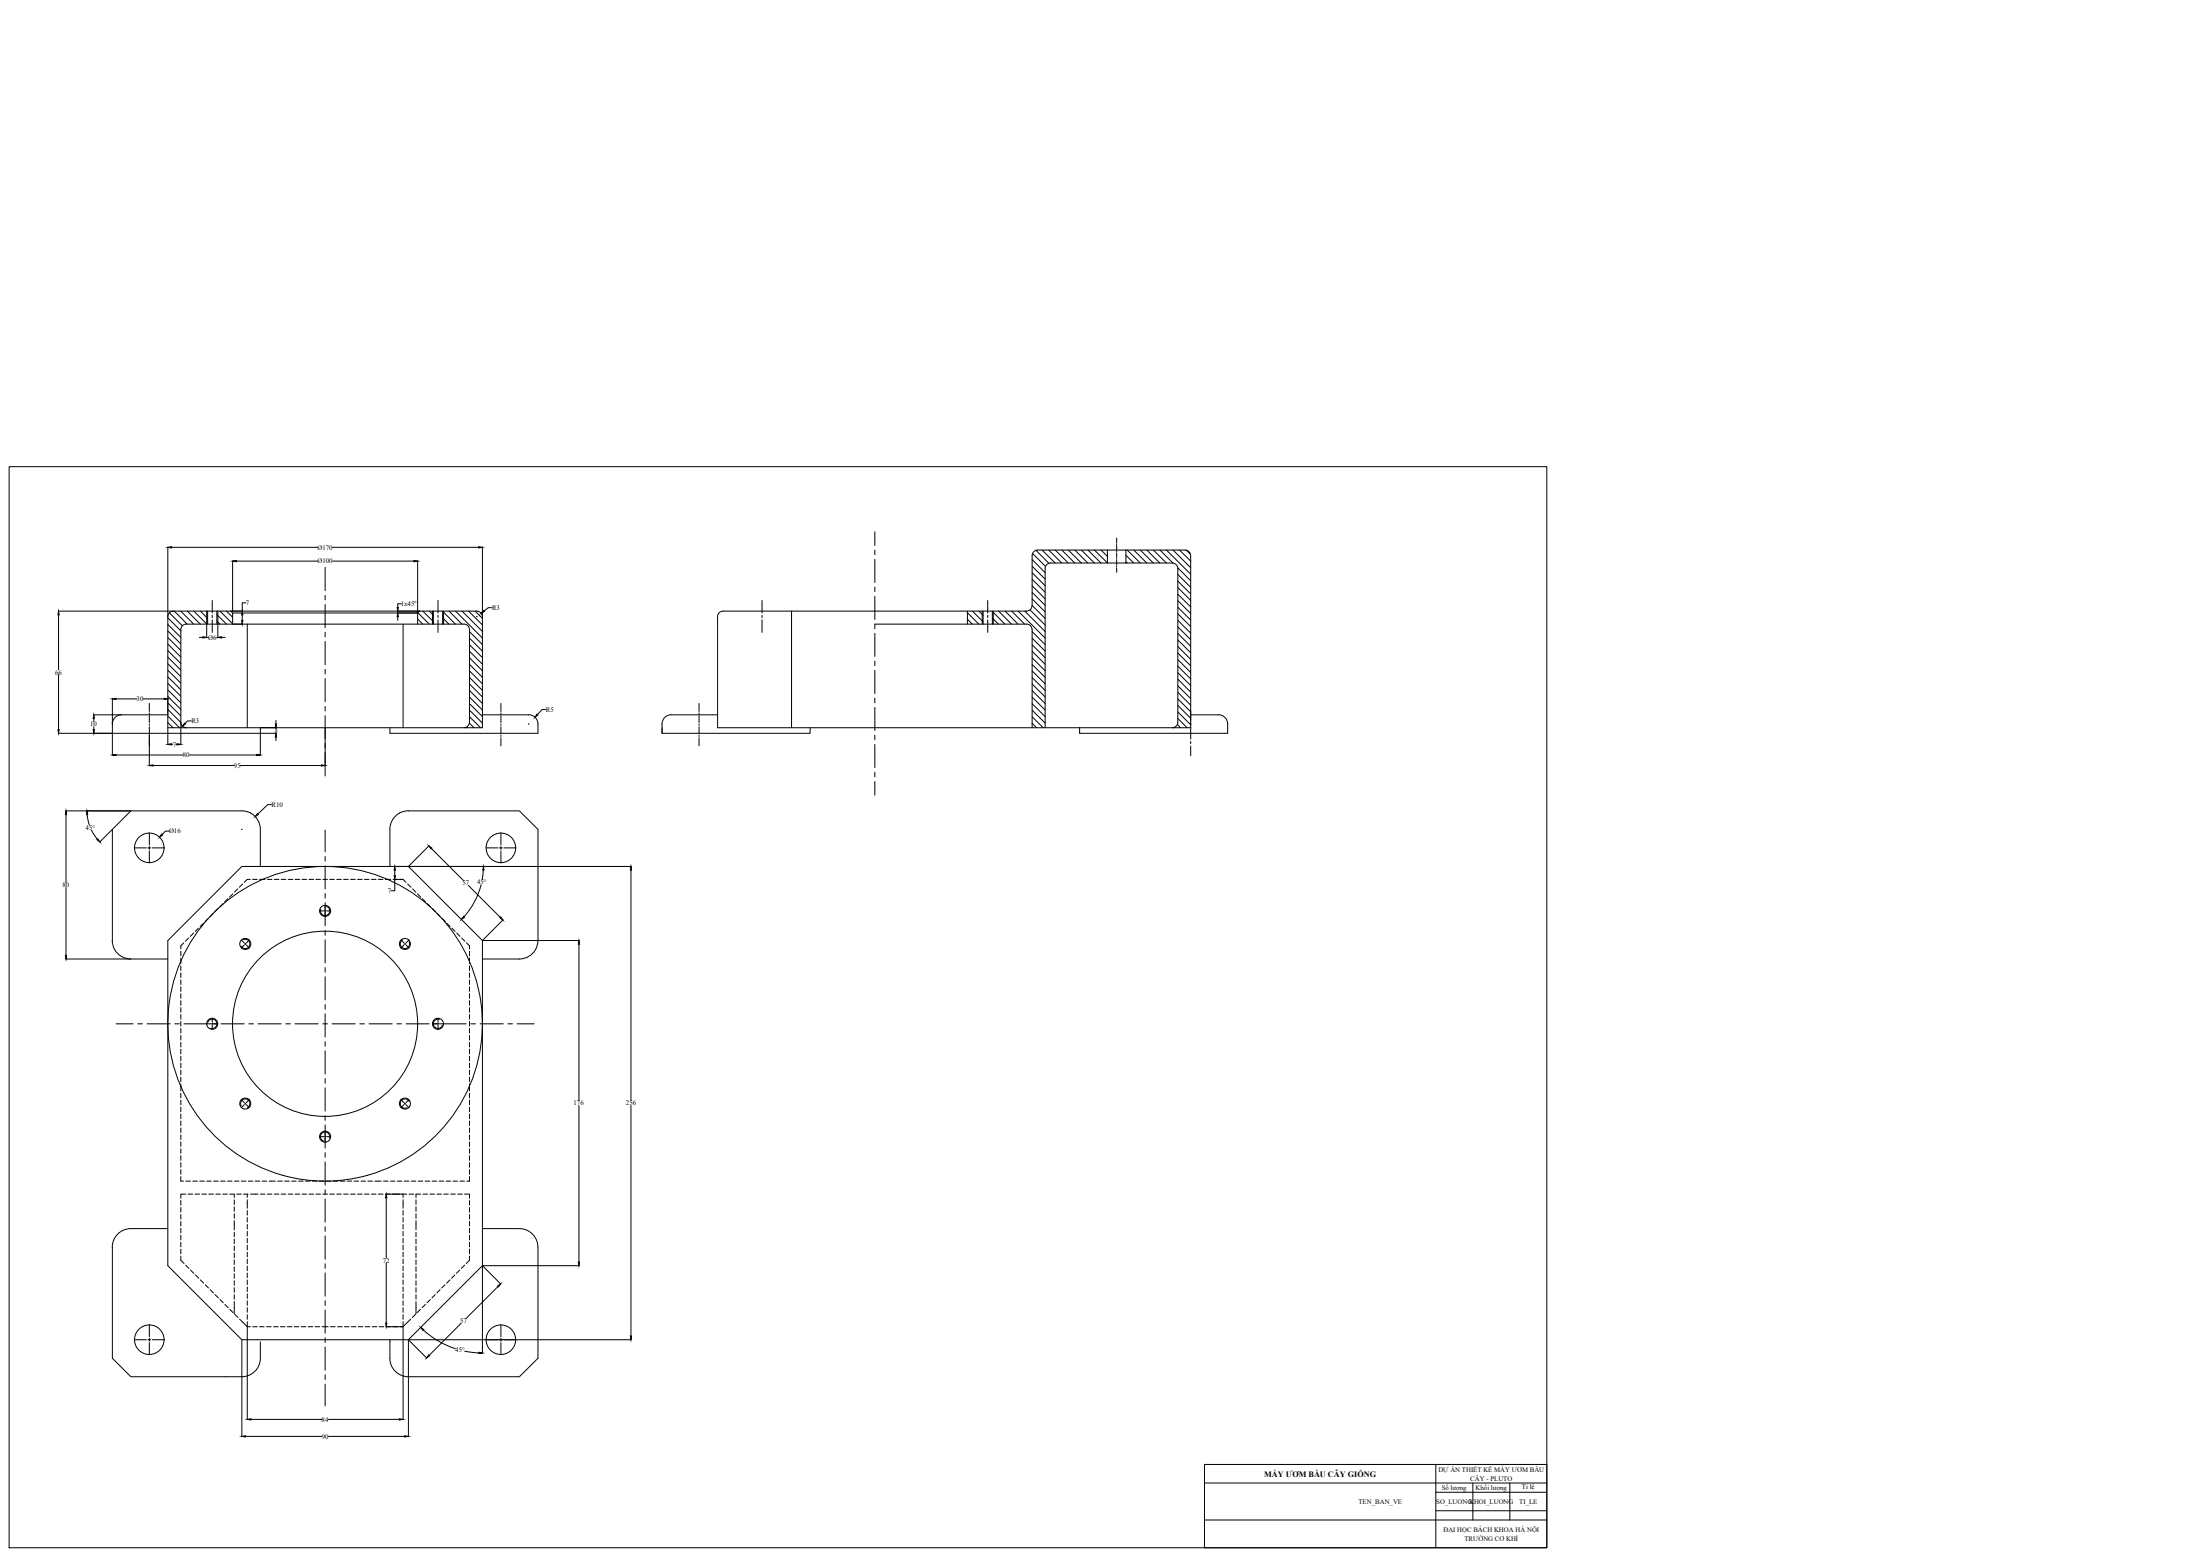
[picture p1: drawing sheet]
<svg xmlns="http://www.w3.org/2000/svg" width="1189mm" height="841mm" viewBox="0 0 1189 841" stroke-linecap="round" stroke-linejoin="round" font-family="sans-serif">
<!-- layer: gach vat lieu -->
<g fill="none" stroke="#000" stroke-width=".54">
<path d="M558 299l7 7M560 297l7 7M563 297l7 7M567 297l7 7M570 297l7 7M574 297l7 7M577 297l7 7M581 297l7 7M584 297l7 7M588 297l7 7M591 297l7 7M595 297l3 4"/>
<path d="M608 300l5 4M609 297l7 7M613 297l7 7M616 297l7 7M620 297l7 7M623 297l7 7M627 297l7 7M630 297l13 13M634 297l9 10M637 297l6 6M641 297l2 2M558 320l7 7"/>
<path d="M558 316l7 7M558 313l7 7M558 309l7 7M558 306l7 7M558 302l7 7M608 303l1 1M636 317l7 7M636 314l7 7M636 310l7 7M636 307l7 7M91 337l7 7M91 334l7 7"/>
<path d="M92 331l7 7M94 330l7 7M98 330l7 7M101 330l7 7M105 330l7 7M108 330l4 4M112 330h.1M117 332l5 5M117 335l2 2M119 330l7 7M122 330l4 3M226 334l2 3"/>
<path d="M226 331l6 6M228 330l6 6M232 330l2 2M239 334l4 3M239 330l7 7M243 330l7 7M246 330l15 15M250 330l11 11M253 330l8 8M257 330l4 4M523 334l2 3M523 331l6 6"/>
<path d="M525 330l6 6M529 330l2 2M536 334l4 3M536 330l7 7M540 330l7 7M543 330l7 7M547 330l7 7M550 330l15 15M554 330l11 11M557 329l8 9M558 327l7 7M558 323l7 8"/>
<path d="M636 339l7 7M636 335l7 7M636 332l7 6M636 328l7 7M636 324l7 7M636 321l7 7M91 359l7 6M91 355l7 7M91 351l7 7M91 348l7 7M91 344l7 7M91 341l7 7"/>
<path d="M254 348l7 7M254 359l7 7M254 355l7 7M254 352l7 7M254 345l7 7M254 341l7 7M558 359l7 7M558 355l7 7M558 352l7 7M558 348l7 7M558 345l7 7M558 341l7 7"/>
<path d="M636 360l7 7M636 356l7 7M636 353l7 7M636 349l7 7M636 346l7 7M636 342l7 7M91 380l7 7M91 376l7 7M91 373l7 7M91 369l7 7M91 366l7 7M91 362l7 7"/>
<path d="M254 362l7 7M254 377l7 7M254 373l7 7M254 369l7 7M254 366l7 7M558 377l7 7M558 373l7 7M558 369l7 7M558 366l7 7M558 362l7 7M636 378l7 6M636 374l7 7"/>
<path d="M636 370l7 7M636 367l7 7M636 363l7 7M91 390l3 3M91 387l6 6M91 383l7 7M101 393h.1M252 393h1M254 391l2 2M254 387l6 6M254 384l7 7M254 380l7 7"/>
<path d="M558 391l2 2M558 387l6 6M558 384l7 7M558 380l7 7M634 393h.1M636 391l2 2M636 388l5 5M636 385l7 6M636 381l7 7"/>
</g>
<!-- layer: net dam -->
<g fill="none" stroke="#000" stroke-width=".54">
<path d="M598 297v7M608 297v7M565 307v86M568 304l-2 1-1 2M91 333l1-2 2-1h164l2 1 1 2M91 333v60h170v-60M101 337l-2 1-1 2v50l1 2 2 1M101 337h150M112 330v7M118 330v7M125 330l1 1v6M126 331h100"/>
<path d="M134 337v56M218 337v56M226 331v6M227 330l-1 1M234 330v7M240 330v7M251 337l2 1 1 2M388 333v60h195v3h80v-5M428 330v63M531 330v7M537 330v7M555 337l2 1 1 2v53"/>
<path d="M555 330l2-1 1-1v-28v-1l1-2h81l2 1 1 2v93M555 330h-164l-2 1-1 2M254 340v50M61 391v5h80v-3M66 386a5 5 0 0 0-5 5M66 386h25M254 390l-1 2-2 1M261 386h25M286 386a5 5 0 0 1 5 5M291 391v5h-80v-3M358 391v5h80v-3M363 386a5 5 0 0 0-5 5"/>
<path d="M363 386h25M644 386h14M658 386a5 5 0 0 1 5 5M211 448a10 10 0 0 1 10-10h60l10 10v60M211 448v20M141 468v-20a10 10 0 0 0-10-10h-60l-10 10v60M61 508a10 10 0 0 0 10 10M71 518h20M91 508l40-40h90l40 40v176l-40 40h-90l-40-40zM291 508a10 10 0 0 1-10 10h-20M61 674v60l10 10h60a10 10 0 0 0 10-10v-9M71 664a10 10 0 0 0-10 10"/>
<path d="M71 664h20M261 664h20a10 10 0 0 1 10 10M291 674v60l-10 10h-60a10 10 0 0 1-10-10M211 725v9M651 791h185v45h-185zM776 791v45M651 801h185M776 806h60M776 816h60M796 801v20M816 801v20M651 821h185"/>
<circle cx="81" cy="458" r="8"/>
<circle cx="271" cy="458" r="8"/>
<circle cx="176" cy="492" r="3"/>
<circle cx="133" cy="510" r="3"/>
<circle cx="219" cy="510" r="3"/>
<circle cx="115" cy="553" r="3"/>
<circle cx="176" cy="553" r="85"/>
<circle cx="176" cy="553" r="50"/>
<circle cx="237" cy="553" r="3"/>
<circle cx="133" cy="596" r="3"/>
<circle cx="219" cy="596" r="3"/>
<circle cx="176" cy="614" r="3"/>
<circle cx="81" cy="724" r="8"/>
<circle cx="271" cy="724" r="8"/>
</g>
<!-- layer: net manh -->
<g fill="none" stroke="#000" stroke-width=".54">
<path d="M112 330v7M117 330v7M234 330v7M239 330v7M531 330v7M536 330v7M176 490a2.5 2.5 0 0 1 2 3 2.5 2.5 0 0 1-3 1 2.5 2.5 0 0 1-2-3M131 508a2.5 2.5 0 0 1 4 1 2.5 2.5 0 0 1-1 3 2.5 2.5 0 0 1-4-1M218 508a2.5 2.5 0 0 0-1 3 2.5 2.5 0 0 0 3 1 2.5 2.5 0 0 0 1-3M112 552a2.5 2.5 0 0 1 3-1 2.5 2.5 0 0 1 2 3 2.5 2.5 0 0 1-3 1M237 551a2.5 2.5 0 0 0-3 1 2.5 2.5 0 0 0 2 3 2.5 2.5 0 0 0 3-1M130 597a2.5 2.5 0 0 1 1-3 2.5 2.5 0 0 1 4 1 2.5 2.5 0 0 1-1 3"/>
<path d="M221 595a2.5 2.5 0 0 0-3-1 2.5 2.5 0 0 0-1 3 2.5 2.5 0 0 0 3 1M178 615a2.5 2.5 0 0 0-2-3 2.5 2.5 0 0 0-3 1 2.5 2.5 0 0 0 2 3"/>
</g>
<!-- layer: duong tam -->
<g fill="none" stroke="#000" stroke-width=".54">
<path d="M473 287v8M473 297v3M603 291v2M603 294h.1M603 295v2M603 298h.1M603 299v2M176 306v13M473 302v13M473 317v3M603 302h.1M603 303v2"/>
<path d="M603 306h.1M603 307v2M115 324v7M115 332v2M115 335v7M176 322v2M176 327v12M237 324v7M237 332v2M237 335v7M412 324v7M412 332v2"/>
<path d="M412 335v7M473 322v13M473 337v3M534 324v7M534 332v2M534 335v7M176 342v2M176 347v12M473 342v13M473 357v3M81 380v4M176 362v2"/>
<path d="M176 367v12M271 380v4M378 380v4M473 362v13M473 377v3M81 385v1M81 387v3M81 391v1M81 393v3M81 397v1M81 399v4M176 382v2"/>
<path d="M176 387v12M271 385v1M271 387v3M271 391v1M271 393v3M271 397v1M271 399v4M378 385v1M378 387v3M378 391v1M378 393v3M378 397v1"/>
<path d="M378 399v4M473 382v13M473 397v3M643 384v5M643 390v2M643 393v6M176 402v2M176 407v12M473 402v13M473 417v3M643 401v1M643 403v5"/>
<path d="M473 422v7M73 458h6M80 458h2M81 450v6M81 457v2M81 460v6M82 458h7M176 448v12M263 458h6M270 458h1M271 450v6M271 457v2"/>
<path d="M271 460v6M272 458h7M176 463v2M176 468v12M173 492h2M175 492h1M176 483v2M176 488v12M176 492h3M130 508l2 1M132 510l-2 2M132 510h1"/>
<path d="M133 510h-1M133 510l2 2M135 508l-2 1M176 503v2M176 508v12M217 508l1 1M218 510l-1 2M219 510h.1M219 510l2 2M221 508l-2 1M176 523v2M176 528v12"/>
<path d="M63 553h9M74 553h3M79 553h13M94 553h3M99 553h15M114 553h4M115 550v2M115 553h.1M115 554v2M119 553h13M134 553h3M139 553h13"/>
<path d="M154 553h3M159 553h13M174 553h3M176 543v2M176 548v12M179 553h13M194 553h3M199 553h13M214 553h3M219 553h13M234 553h3M237 550v2"/>
<path d="M237 553h.1M237 554v2M237 553h15M254 553h3M259 553h13M274 553h3M279 553h10M176 563v2M176 568v12M130 594l2 2M132 597l-2 1M132 596h1"/>
<path d="M133 596h-1M133 597l2 1M135 594l-2 2M176 583v2M176 588v12M217 594l1 2M218 597l-1 1M219 596h.1M219 597l2 1M221 594l-2 2M173 614h2M175 614h1"/>
<path d="M176 603v2M176 608v12M176 614h3M176 623v2M176 628v12M176 643v2M176 648v12M176 663v2M176 668v12M176 683v2M176 688v12M81 716v6"/>
<path d="M176 703v2M176 708v12M271 716v6M73 724h6M80 724h2M81 723v1M81 725v7M82 724h7M176 723v2M176 728v12M263 724h6M270 724h1"/>
<path d="M271 723v1M271 725v7M272 724h7M176 743v2M176 748v11"/>
</g>
<!-- layer: LIENDAM -->
<path d="M5 252h831v584h-831z" fill="none" stroke="#000" stroke-width=".54"/>
<!-- layer: net dut -->
<g fill="none" stroke="#000" stroke-width=".54">
<path d="M131 478l-2 1M135 475h-1l-2 2M136 475h3M140 475h3M144 475h3M148 475h3M152 475h2M156 475h2M159 475h3M163 475h3M167 475h2M171 475h2"/>
<path d="M174 475h3M178 475h3M182 475h2M186 475h2M189 475h3M193 475h3M197 475h2M201 475h2M204 475h3M208 475h3M212 475h3M216 475h2l1 2"/>
<path d="M220 478l2 1M110 499l-2 1M113 496l-2 2M115 493l-2 2M118 491l-2 2M121 488l-2 2M123 485l-2 2M126 483l-2 2M128 480l-1 2M223 480l2 2M226 483l1 2M228 485l2 2"/>
<path d="M231 488l2 2M234 491l1 2M236 493l2 2M239 496l2 2M241 499l2 1M98 514v2M98 518v3M99 509l-1 2v2M102 507l-2 1M105 504l-2 2M107 501l-1 2M244 501l2 2"/>
<path d="M247 504l2 2M249 507l2 1M252 509l2 2v2M254 514v2M254 518v3M98 522v2M98 526v2M98 529v3M98 533v3M98 537v2M254 522v2M254 526v2"/>
<path d="M254 529v3M254 533v3M254 537v2M98 540v3M98 544v3M98 548v2M98 552v2M98 556v2M98 559v3M254 540v3M254 544v3M254 548v2"/>
<path d="M254 552v2M254 556v2M254 559v3M98 563v3M98 567v2M98 571v2M98 574v3M98 578v3M254 563v3M254 567v2M254 571v2M254 574v3"/>
<path d="M254 578v3M98 582v2M98 585v4M98 591v2M98 594v3M98 598v3M254 582v2M254 585v4M254 591v2M254 594v3M254 598v3M98 602v2"/>
<path d="M98 606v2M98 609v3M98 613v3M98 617v2M254 602v2M254 606v2M254 609v3M254 613v3M254 617v2M98 621v2M98 624v3M98 628v2"/>
<path d="M98 632v2M98 636v2h1M100 638h3M104 638h3M108 638h2M112 638h2M115 638h3M119 638h3M123 638h2M127 638h2M130 638h3M134 638h3"/>
<path d="M138 638h2M142 638h2M145 638h4M150 638h3M154 638h2M158 638h2M161 638h3M165 638h3M169 638h2M173 638h2M176 638h3M180 638h3"/>
<path d="M184 638h2M188 638h2M191 638h3M195 638h3M199 638h2M203 638h3M207 638h3M211 638h3M215 638h2M218 638h3M222 638h3M226 638h2"/>
<path d="M230 638h2M233 638h3M237 638h3M241 638h3M245 638h2M249 638h2M254 621v2M254 624v3M254 628v2M254 632v2M254 636v2h-2M98 648v3"/>
<path d="M98 652v3M98 656v3M98 660v2M100 645h-2v2M102 645h2M105 645h3M109 645h3M113 645h2M117 645h2M120 645h3M124 645h3v2M127 648v3"/>
<path d="M127 652v2M127 656v2M127 659v5M128 645h2M132 645h2M134 645v2M134 648v5M134 654v2M134 658v2M135 645h4M141 645h2M144 645h3"/>
<path d="M148 645h3M152 645h2M156 645h2M159 645h3M163 645h3M167 645h2M171 645h2M174 645h3M178 645h3M182 645h2M186 645h2M189 645h3"/>
<path d="M193 645h3M197 645h2M201 645h2M204 645h3M208 645h3M212 645h4M217 645h3M218 645v2M218 648v5M218 654v2M218 658v2M221 645h3"/>
<path d="M225 648v3M225 652v2M225 656v2M225 659v5M227 645h-2v2M229 645h2M232 645h3M236 645h3M240 645h2M244 645h2M247 645h3M251 645h3v2"/>
<path d="M254 648v3M254 652v3M254 656v3M254 660v2M98 664v2M98 667v3M98 671v3M98 675v2M98 679v2l1 1M127 666v2M127 669v3M127 673v3"/>
<path d="M127 677v2M134 661v3M134 665v3M134 669v2M134 673v2M134 676v3M218 661v3M218 665v3M218 669v2M218 673v2M218 676v3M225 666v2"/>
<path d="M225 669v3M225 673v3M225 677v2M254 664v2M254 667v3M254 671v3M254 675v2M254 679v2l-2 1M100 683l2 2M103 686l2 2M106 689l1 1M108 691l2 2"/>
<path d="M111 694l2 2M114 697l1 1M116 699l2 2M127 681v2M127 684v3M127 688v3M127 692v2M127 696v2M127 699v3M134 680v3M134 684v2M134 688v2"/>
<path d="M134 691v3M134 695v3M134 699v2M218 680v3M218 684v2M218 688v2M218 691v3M218 695v3M218 699v2M225 681v2M225 684v3M225 688v3"/>
<path d="M225 692v2M225 696v2M225 699v3M235 699l-2 2M238 697l-2 1M240 694l-1 2M243 691l-2 2M246 689l-2 1M248 686l-1 2M251 683l-2 2M119 702l2 2M122 705l1 1"/>
<path d="M124 707l2 2M127 703v7M127 710l2 2M130 713l4 4M134 717h1M134 703v2M134 706v3M134 710v3M134 714v3M137 717h2M140 717h3M144 717h3"/>
<path d="M148 717h2M152 717h2M155 717h3M159 717h3M163 717h2M167 717h2M170 717h3M174 717h3M179 717h2M182 717h3M186 717h3M190 717h2"/>
<path d="M194 717h2M197 717h3M201 717h3M205 717h2M209 717h2M212 717h3M216 717h2M218 703v2M218 706v3M218 710v3M218 714v3M222 713l-4 4"/>
<path d="M225 710l-2 2M225 703v7M227 707l-2 2M230 705l-2 1M233 702l-2 2"/>
</g>
<!-- layer: net dut tim -->
<path d="M211 724v1" fill="none" stroke="#000" stroke-width=".54"/>
<!-- layer: LIEN DAM -->
<path d="M568 304h66l1 1 1 2M636 307v83v2l-2 1M473 337h50M523 330v7h32M583 393h60" fill="none" stroke="#000" stroke-width=".54"/>
<!-- layer: kich thuoc -->
<g fill="none" stroke="#000" stroke-width=".54">
<path d="M91 295v38M93 296h79M180 296h79M261 295v38M126 303v27M128 303h44M180 303h44M226 303v28M31 330h63M32 332v30M112 337v7M118 337v7"/>
<path d="M126 337h5M131 332v3M133 326h-2v4h-6M215 330h12M215 331h11M215 333v2M217 326h-2v2M258 333h.1M266 328h-2l-2 2M108 344h2M120 344h2M32 364v30"/>
<path d="M61 377v14M63 378h11M77 378h12M91 377v9M31 396h30M51 386h15M51 388v2M51 392v2M61 396v12M81 396v18M91 393v9M98 390v12"/>
<path d="M103 389h-2l-1 2M141 396v12M141 396h8M141 393h8M149 389v2M149 398v2M176 393v21M286 391h.1M295 383h-2l-3 3M63 408h36M83 413h43M93 402h.1"/>
<path d="M95 402h1M102 408h37M130 413h44M35 438h36M36 440v37M47 440l1 6M147 435h-2l-6 5M49 448l4 5M61 448l-7 7M81 458h.1M91 449h-2l-1 2M131 448h.1"/>
<path d="M232 457l-11 11M233 458l17 18M36 479v37M213 475h5M213 468h128M213 475v6h-2M213 470v3M253 478l17 18M260 478l-4 9-5 8M261 470v5M341 470v124M272 497l-11 11h52"/>
<path d="M35 518h36M313 510v84M313 597v85M341 597v125M209 645h9M209 647v32M209 682v33M261 684h52M269 695l-17 17M271 694l-10-10v47M134 717v50M209 717h9"/>
<path d="M218 717v50M229 718l8 6 9 4M249 715l-17 17M131 724v52M221 724v52M221 724l10 10M221 724h120M251 730l8 1M133 776h41M136 767h38M177 767h39M178 776h41"/>
</g>
<g fill="#000" stroke="#000" stroke-width=".54">
<path d="M91 296l2-1v1zM259 295l2 1h-2zM126 303h2zM224 303h2h-2zM32 330v2h-1zM131 335v2zM131 330v2zM215 331v2zM215 328v2zM261 330h1l-2 1zM110 344h2l-2 1zM118 344h2v1z"/>
<path d="M61 378l2-1v1zM89 377l2 1h-2zM31 394h1v2zM51 386v2h-1zM50 394h1v2zM100 391l-1 1zM149 391v2zM149 396v2zM290 386h1l-2 1zM61 408l2-1v1zM81 413h2v1zM91 402h2z"/>
<path d="M96 402h2h-2zM139 407l2 1h-2zM174 413h2l-2 1zM36 438v2h-1zM139 439l1 1-2 1zM47 438v2zM52 454l1-1 1 2zM87 451h1l-2 1zM232 457l1 1v1zM213 468l1 2h-1zM213 473h1l-1 2zM261 468l1 2h-1z"/>
<path d="M341 468v2zM251 495l-2 2zM270 496l1-1 1 2zM35 516h1v2zM313 508v2zM209 645v2h-1zM269 695l2-2-2 2zM313 682v2zM208 715h1v2zM227 717l2 1v1zM232 732l-1 1zM259 730l2 1h-2z"/>
<path d="M341 722v2zM131 776h2zM134 767l2-1v1zM216 766l2 1h-2zM219 776h2h-2z"/>
</g>
<text font-size="4.4" x="683" y="798">MÁY ƯƠM BẦU CÂY GIỐNG</text>
<g font-size="3.7">
<text x="172" y="297">Ø170</text>
<text x="172" y="304">Ø100</text>
<text x="133" y="327">7</text>
<text x="217" y="327">1x45</text>
<text x="266" y="329">R3</text>
<text x="112" y="346">Ø6</text>
<text x="30" y="364">66</text>
<text x="74" y="379">30</text>
<text x="295" y="384">R5</text>
<text x="49" y="392">10</text>
<text x="103" y="391">R3</text>
<text x="148" y="396">3</text>
<text x="93" y="403">7</text>
<text x="99" y="409">80</text>
<text x="126" y="415">95</text>
<text x="147" y="436">R10</text>
<text x="46" y="448">45°</text>
<text x="91" y="450">Ø16</text>
<text x="34" y="479">80</text>
<text x="250" y="478">57</text>
<text x="258" y="478">45°</text>
<text x="210" y="482">7</text>
<text x="310" y="597">176</text>
<text x="338" y="597">256</text>
<text x="207" y="682">72</text>
<text x="249" y="715">57</text>
<text x="246" y="730">45°</text>
<text x="174" y="768">84</text>
<text x="174" y="777">90</text>
<text x="777" y="795">DỰ ÁN THIẾT KẾ MÁY ƯƠM BẦU</text>
<text x="795" y="800">CÂY - PLUTO</text>
<text x="779" y="805">Số lượng</text>
<text x="797" y="805">Khối lượng</text>
<text x="822" y="805">Tỉ lệ</text>
<text x="734" y="812">TEN_BAN_VE</text>
<text x="776" y="812">SO_LUONG</text>
<text x="794" y="812">KHOI_LUONG</text>
<text x="821" y="812">TI_LE</text>
<text x="780" y="828">ĐẠI HỌC BÁCH KHOA HÀ NỘI</text>
<text x="791" y="833">TRƯỜNG CƠ KHÍ</text>
</g>
<text font-size="2.6" x="224" y="326">o</text>
</svg>
